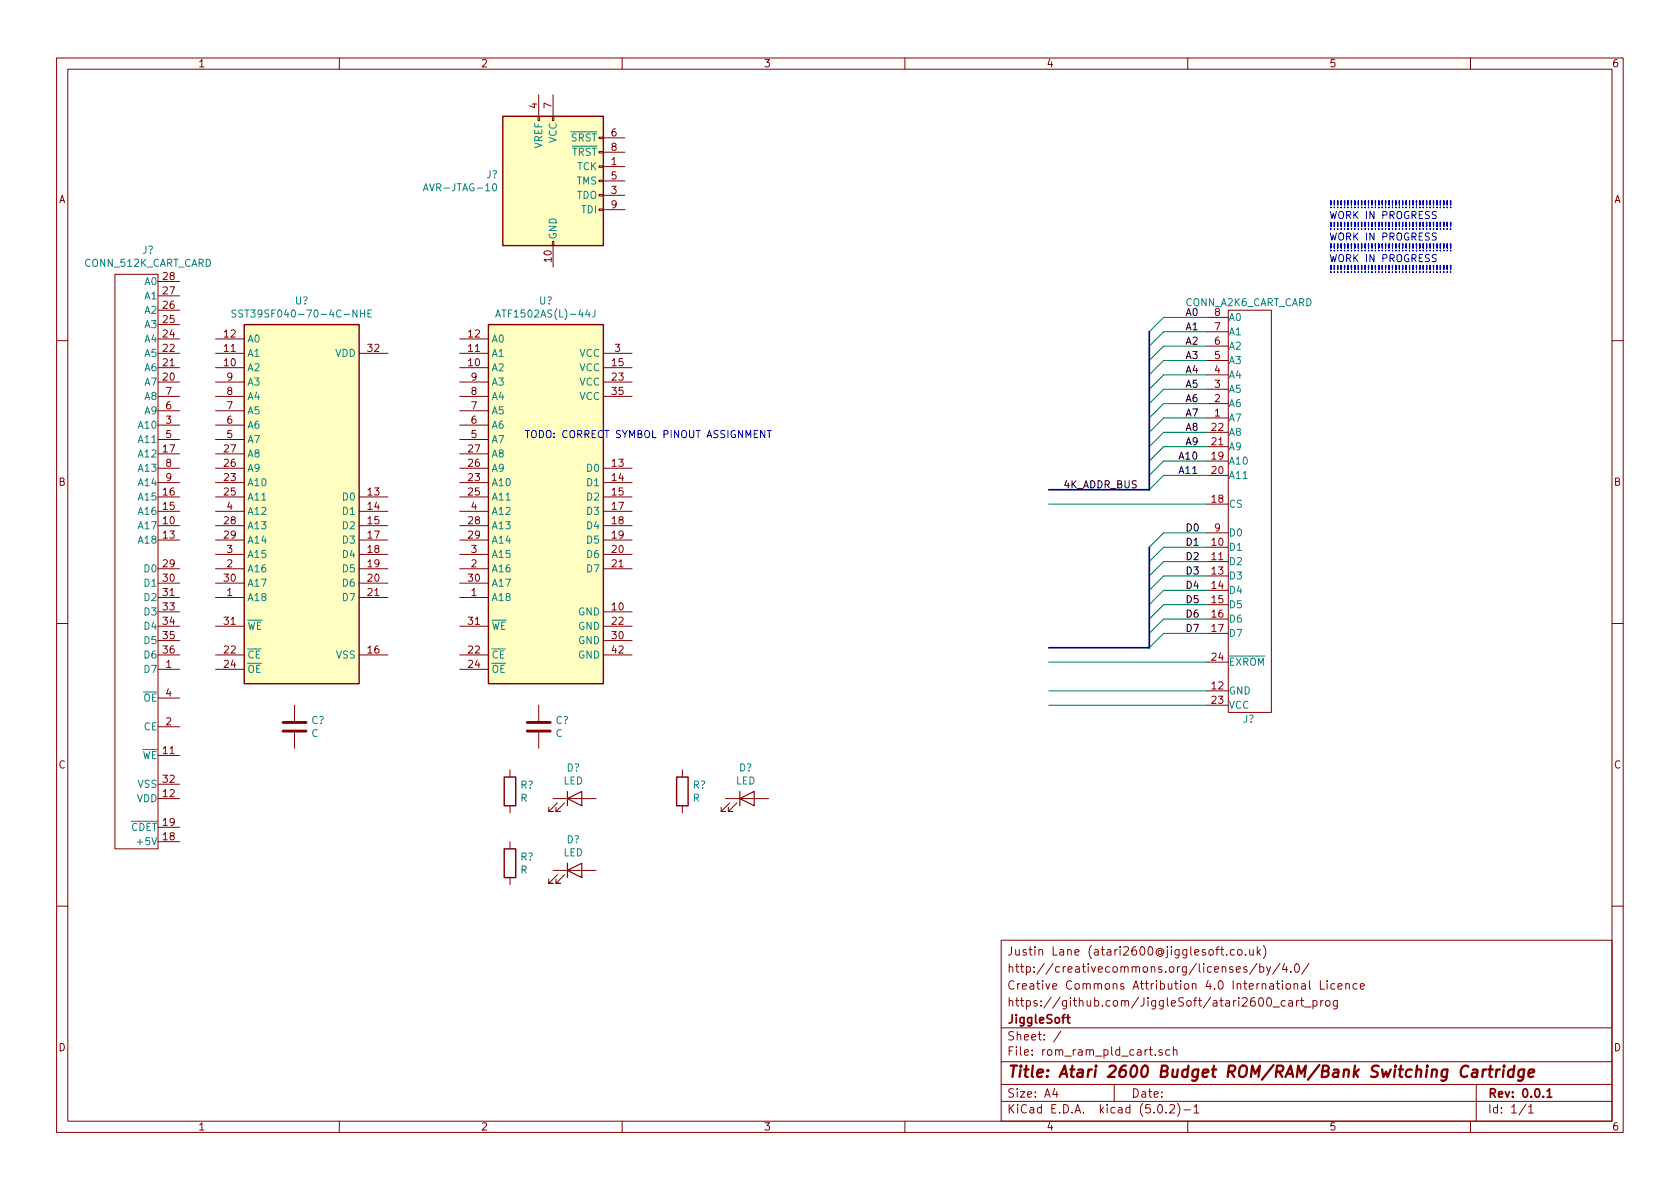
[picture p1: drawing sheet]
<svg xmlns="http://www.w3.org/2000/svg" width="297mm" height="210mm" viewBox="0 0 297 210" stroke-linecap="round" stroke-linejoin="round" font-family="sans-serif">
<g fill="none" stroke="#840000" stroke-width=".18">
<path d="M10 10.3h277v189.9h-277zM12 12.2h273v186.1h-273zM60 10.3v1.9M95.2 16.8v3.8M97.8 16.8v3.8M110 10.3v1.9M160 10.3v1.9M210 10.3v1.9M260 10.3v1.9M95.1 20.6h.3v.7h-.3zM97.7 20.6h.2v.7h-.2zM105.9 37h.8v.2h-.8z"/>
<path d="M105.9 34.4h.8v.3h-.8zM105.9 31.9h.8v.2h-.8zM105.9 29.3h.8v.3h-.8zM105.9 26.8h.8v.2h-.8zM105.9 24.3h.8v.2h-.8zM106.7 29.5h3.8M106.7 34.5h3.8M106.7 32h3.8M106.7 24.4h3.8M106.7 26.9h3.8M106.7 37.1h3.8M20.3 48.5h7.6v101.6h-7.6z"/>
<path d="M27.9 59.9h3.8M27.9 57.4h3.8M27.9 54.9h3.8M27.9 52.3h3.8M27.9 49.8h3.8M38.1 59.9h5.1M81.3 59.9h5.1M97.7 42.7h.2v.7h-.2zM97.8 43.4v3.8M213.4 58.7h3.8M213.4 56.1h3.8M217.2 54.9h7.6v71.1h-7.6z"/>
<path d="M10 60.2h2M27.9 67.6h3.8M27.9 65h3.8M27.9 62.5h3.8M27.9 75.2h3.8M27.9 77.7h3.8M27.9 72.6h3.8M27.9 70.1h3.8M38.1 67.6h5.1M38.1 65h5.1M38.1 62.5h5.1M38.1 75.2h5.1"/>
<path d="M38.1 77.7h5.1M38.1 72.6h5.1M38.1 70.1h5.1M63.5 62.5h5.1M81.3 67.6h5.1M81.3 65h5.1M81.3 62.5h5.1M81.3 75.2h5.1M81.3 77.7h5.1M81.3 72.6h5.1M81.3 70.1h5.1M106.7 67.6h5.1"/>
<path d="M106.7 65h5.1M106.7 62.5h5.1M106.7 70.1h5.1M213.4 73.9h3.8M213.4 71.4h3.8M213.4 79h3.8M213.4 76.4h3.8M213.4 68.8h3.8M213.4 66.3h3.8M213.4 63.7h3.8M213.4 61.2h3.8M285 60.2h2"/>
<path d="M27.9 93h3.8M27.9 95.5h3.8M27.9 90.4h3.8M27.9 87.9h3.8M27.9 80.3h3.8M27.9 82.8h3.8M27.9 85.3h3.8M38.1 93h5.1M38.1 95.5h5.1M38.1 90.4h5.1M38.1 87.9h5.1M38.1 80.3h5.1"/>
<path d="M38.1 82.8h5.1M38.1 85.3h5.1M38.1 98h5.1M63.5 93h5.1M63.5 95.5h5.1M63.5 90.4h5.1M63.5 87.9h5.1M63.5 98h5.1M81.3 93h5.1M81.3 95.5h5.1M81.3 90.4h5.1M81.3 87.9h5.1"/>
<path d="M81.3 80.3h5.1M81.3 82.8h5.1M81.3 85.3h5.1M81.3 98h5.1M106.7 93h5.1M106.7 95.5h5.1M106.7 90.4h5.1M106.7 87.9h5.1M106.7 82.8h5.1M106.7 85.3h5.1M106.7 98h5.1M213.4 96.8h3.8"/>
<path d="M213.4 99.3h3.8M213.4 89.1h3.8M213.4 81.5h3.8M213.4 84.1h3.8M213.4 94.2h3.8M10 110.3h2M27.9 118.4h3.8M27.9 100.6h3.8M27.9 103.1h3.8M27.9 105.7h3.8M27.9 108.2h3.8M27.9 110.7h3.8"/>
<path d="M27.9 113.3h3.8M27.9 115.8h3.8M38.1 118.4h5.1M38.1 100.6h5.1M38.1 103.1h5.1M38.1 105.7h5.1M38.1 110.7h5.1M38.1 115.8h5.1M63.5 100.6h5.1M63.5 103.1h5.1M63.5 105.7h5.1M63.5 115.8h5.1"/>
<path d="M81.3 118.4h5.1M81.3 100.6h5.1M81.3 103.1h5.1M81.3 105.7h5.1M81.3 110.7h5.1M81.3 115.8h5.1M106.7 100.6h5.1M106.7 108.2h5.1M106.7 110.7h5.1M106.7 113.3h5.1M106.7 115.8h5.1M213.4 101.8h3.8"/>
<path d="M213.4 104.4h3.8M213.4 106.9h3.8M213.4 109.5h3.8M213.4 112h3.8M213.4 117.1h3.8M285 110.3h2M27.9 133.6h3.8M27.9 128.5h3.8M27.9 138.7h3.8M27.9 123.4h3.8M52.1 124.7v2.8M52.1 129.5v2.8"/>
<path d="M90.2 136.1v1.3M95.2 124.7v2.8M95.2 129.5v2.8M120.6 136.1v1.3M213.4 122.2h3.8M213.4 124.7h3.8M27.9 141.2h3.8M27.9 148.8h3.8M27.9 146.3h3.8M90.2 142.5v1.3M90.2 148.8v1.3M90.2 155.2v1.3"/>
<path d="M97.8 141.2h7.6M97.8 153.9h7.6M98.6 142l-1.6 1.5h.8h-.8v-.8M98.6 154.7l-1.6 1.5h.8h-.8v-.8M99.8 142l-1.5 1.5h.8h-.8v-.8M99.8 154.7l-1.5 1.5h.8h-.8v-.8M120.6 142.5v1.3M128.3 141.2h7.6M129 142l-1.5 1.5h.8h-.8v-.8M130.3 142l-1.5 1.5h.7h-.7v-.8M10 160.2h2M177 166.3h108v32h-108z"/>
<path d="M215.8 167.9h.6M216 167.4v1.3l.4 .2M216.9 168.8v.1M218.2 168l-.4-.1-.3 .3 .1 .6 .2 .1 .4-.1M218.6 171.4l.7-.1v-.3l-.5-.1-.2 .2 .1 .8h.6M218.9 168l.2-.1 .4 .1v.8l-.2 .1-.4-.1zM220.2 168.8v.1M220.4 171l-.3-.1-.2 .2 .1 .3 .4 .1v.4h-.5M221 167.9v.9l.4 .1 .2-.1M221.6 167.9v1M222.2 170.4l-1.2 1.9M222.3 167.4v1.5"/>
<path d="M222.5 168.3l.4 .6M222.7 171l.5-.1 .2 .3v.6l-.2 .1h-.5M222.7 170.4v1.5M222.9 167.9l-.6 .6M223.4 167.2a1.79 1.79 0 0 1 0 2.3M224 170.9l.3 1M224.2 176.5l.1-.1a.8 .8 0 0 1 .5 .8 .8 .8 0 0 1-.5 .7 1 1 0 0 1-.1-1.4zM224.7 170.9l-.5 1.4-.2 .1M225.1 178.1h1.1M226.3 170.4l-1.3 1.9M227.1 170.4l-.4 1h1M227.2 177l-.4-.1-.3 .3 .1 .6 .2 .1 .4-.1"/>
<path d="M227.5 170.9v1M227.9 177h.5l.1 .9M228.2 171.8v.1M228.5 177.3l-.5 .1a.29 .29 0 0 0-.2 .2 .29 .29 0 0 0 .2 .3l.5-.1M229.1 170.5l.1-.1a.8 .8 0 0 1 .6 .8 .8 .8 0 0 1-.6 .7 1 1 0 0 1-.1-1.4zM229.2 176.9v1M229.7 176.9l-.5 .3M229.9 176.9h.6M230.1 176.4v1.3l.4 .2M230.1 174h.6l.1 .9M230.7 178.1h1.1M230.8 174.3l-.5 .1-.2 .2v.2l.2 .1 .5-.1"/>
<path d="M231.4 170.4l-1.3 1.9M231.5 173.4v1.3l.2 .2M232.2 177l.4-.1 .3 .3-.2 .6h-.5M232.2 176.9v1.5M233.5 173.4v1.5h.7M233.5 176.9v1M233.9 176.9l-.3 .2-.1 .1M234.4 177.1l.2-.2 .5 .2 .1 .5-.2 .2-.4 .1-.2-.1zM234.6 173.4v.2M234.6 173.9v1M236 174l-.4-.1-.3 .3 .1 .6h.6M236.4 176.9v1.2l-.3 .3h-.3"/>
<path d="M236.4 177l-.4-.1-.3 .3 .1 .6 .2 .1 .4-.1M236.6 174.4l.7-.1-.1-.3-.4-.1-.2 .2 .1 .7h.5M237.9 174.1l.3-.2 .3 .1 .1 .9M237.9 173.9v1M239.9 174l-.4-.1-.3 .3 .1 .6 .2 .1 .4-.1M240.5 174.4l.7-.1-.1-.3-.4-.1-.2 .2 .1 .7h.5M285 160.2h2M60 198.3v1.9M110 198.3v1.9M160 198.3v1.9M177 194.8h108M177 191.8h108"/>
<path d="M177 187.8h108M177 181.8h108M186.5 192.5l-.4 1h1M186.8 193v1M187.6 182.3l-1.3 2M197 191.8v3M204.3 186.5v.1M204.8 195.5l.4-.2a.94 .94 0 0 1 0 1.5 .79 .79 0 0 1-.4-1.3zM205.5 185.7l-.4-.1-.2 .2 .1 .2 .5 .2v.3h-.6M206.2 196.7v.1M206.8 195.5l.2-.2h.4l.2 .2 .1 .3-.1 .2-.8 .8h.9M206.8 185.7l-.4-.1-.3 .3 .1 .6 .2 .1 .4-.1"/>
<path d="M207.5 185.7l.2-.1 .4 .1v.9M207.5 185.1v1.5M208.2 195.1a1.71 1.71 0 0 1 0 2.3M209.3 196.3h1.2M210 198.3v1.9M211.1 195.8l.4-.5v1.5M211.1 196.8h.9M260 198.3v1.9M261 191.8v6.5M269.8 195.2l-1.2 2M270.3 195.8l.4-.5v1.5M270.3 196.8h.8"/>
</g>
<path d="M188.6 179.9h.6M188.8 179.4v1.3l.4 .2M273.5 193l.5-.5v1.5M273.5 194h.9" fill="none" stroke="#840000" stroke-width=".3"/>
<g fill="none" stroke="#840000" stroke-width=".41">
<path d="M259.6 188.6a.87 .87 0 0 0-1 0 .87 .87 0 0 0-.3 1 .69 .69 0 0 0 .3 .8 .69 .69 0 0 0 .8-.1M260.4 189.2h.8l-.1 1.2M261.2 189.6l-.7 .1a.4 .4 0 0 0-.3 .3 .4 .4 0 0 0 .3 .4l.6-.1M262.2 189.1l-.1 1.3M262.8 189.1a.55 .55 0 0 0-.6 .4M263.2 189.1h.8M263.6 188.4l-.3 1.8 .1 .1 .4 .1M264.6 189.1l-.1 1.3M265.2 189.1a.55 .55 0 0 0-.6 .4M265.9 189.1l-.2 1.3M265.9 188.4v.2l.1-.1-.1-.1v.2M267.7 189.2a.68 .68 0 0 0-1 .3l-.1 .6 .2 .2 .1 .1 .6-.1"/>
<path d="M267.8 188.4l-.3 2M269.5 189.1l-.2 1.6a.6 .6 0 0 1-.9 .3M269.5 189.2a.73 .73 0 0 0-.9 .1l-.2 .8 .1 .2 .3 .1 .5-.1M270.3 189.8l.9-.2v-.4l-.6-.1-.3 .3v.9l.2 .1 .6-.1"/>
</g>
<g fill="#ffffc2" stroke="#ffffc2" stroke-width=".18">
<path d="M43.2 57.4h20.3v63.5h-20.3z"/>
<path d="M86.4 57.4h20.3v63.5h-20.3z"/>
<path d="M88.9 20.6h17.8v22.8h-17.8z"/>
</g>
<path d="M88.9 20.6h17.8v22.8h-17.8zM43.2 57.4h20.3v63.5h-20.3zM86.4 57.4h20.3v63.5h-20.3zM89.2 137.4h2v5.1h-2zM119.6 137.4h2.1v5.1h-2.1zM89.2 150.1h2v5.1h-2z" fill="none" stroke="#840000" stroke-width=".25"/>
<path d="M74.9 33.8l.4-1.3 .4 1.3M75 33.4h.6M87.2 32.6l.2-.1a.67 .67 0 0 1 .4 .6 .67 .67 0 0 1-.4 .7l-.3-.5zM41.7 54.9l-.5-.1-.2 .1v.4l.6 .2 .1 .3-.2 .3-.5-.1M42.9 54.9l-.5-.1-.2 .3 .1 .3 .6 .2v.4l-.2 .1-.5-.1M63.7 55.4h.8M64.5 54.8v1.3M65 55.4h.5M65.7 54.8h-.7v1.3h.7M87.7 56.1l.4-1.3 .4 1.3M87.8 55.7h.6M105.2 54.8v.9a.39 .39 0 0 1-.5 .4" fill="none" stroke="#008484" stroke-width=".18"/>
<path d="M50 129.3h4.1M50 127.8h4.1M93.2 129.3h4.1M93.2 127.8h4.1" fill="none" stroke="#840000" stroke-width=".51"/>
<path d="M100.3 139.9v2.6M130.8 139.9v2.6M100.3 141.2l2.6-1.3v2.6zM100.3 153.9l2.6-1.3v2.6zM100.3 152.6v2.6M130.8 141.2l2.5-1.3v2.6z" fill="none" stroke="#840000" stroke-width=".2"/>
<g fill="none" stroke="#0000c2" stroke-width=".18">
<path d="M253.5 36.6v.1M253.5 35.5v.8M253.5 39.3v.8M253.9 37.5l-.4-.1-.2 .1-.1 .2 .1 .2 .5 .2 .1 .3-.2 .3-.5-.1M254.1 36.6v.1M254.1 35.5v.8M254.1 39.3v.8M254.7 36.6v.1M254.7 35.5v.8M254.7 39.3v.8M255.3 36.6v.1M255.3 35.5v.8"/>
<path d="M255.3 39.3v.8M255.9 36.6v.1M255.9 35.5v.8M255.9 39.3v.8M256.5 36.6v.1M256.5 35.5v.8M256.5 39.3v.8M253.5 40.4v.2M253.5 44.2v.2M253.5 43.1v.8M253.5 48.1v.1M253.5 46.9v.8"/>
<path d="M253.9 41.3l-.4-.1-.2 .1-.1 .2 .1 .3 .5 .1 .1 .3-.2 .3-.5-.1M253.9 45.1l-.4-.1-.2 .1-.1 .3 .1 .2 .5 .1 .1 .3-.2 .3-.5-.1M254.1 40.4v.2M254.1 44.2v.2M254.1 43.1v.8M254.1 48.1v.1M254.1 46.9v.8M254.7 40.4v.2M254.7 44.2v.2M254.7 43.1v.8M254.7 48.1v.1M254.7 46.9v.8"/>
<path d="M255.3 40.4v.2M255.3 44.2v.2M255.3 43.1v.8M255.3 48.1v.1M255.3 46.9v.8M255.9 40.4v.2M255.9 44.2v.2M255.9 43.1v.8M255.9 48.1v.1M255.9 46.9v.8M256.5 40.4v.2M256.5 44.2v.2"/>
<path d="M256.5 43.1v.8M256.5 48.1v.1M256.5 46.9v.8M135.7 76.1h.7M136 76.1v1.3"/>
</g>
<g fill="none" stroke="#008400" stroke-width=".18">
<path d="M213.4 56.1h-7.7l-2.5 2.6M213.4 58.7h-7.7l-2.5 2.5M213.4 61.2h-7.7l-2.5 2.5M213.4 63.7h-7.7l-2.5 2.6M213.4 66.3h-7.7l-2.5 2.5M213.4 68.8h-7.7l-2.5 2.6M213.4 71.4h-7.7l-2.5 2.5M213.4 73.9h-7.7l-2.5 2.5M213.4 76.4h-7.7l-2.5 2.6M213.4 79h-7.7l-2.5 2.5M185.4 89.1h28M213.4 81.5h-7.7l-2.5 2.6"/>
<path d="M213.4 84.1h-7.7l-2.5 2.5M213.4 94.2h-7.7l-2.5 2.6M213.4 96.8h-7.7l-2.5 2.5M213.4 99.3h-7.7l-2.5 2.5M185.4 117.1h28M213.4 101.8h-7.7l-2.5 2.6M213.4 104.4h-7.7l-2.5 2.5M213.4 106.9h-7.7l-2.5 2.6M213.4 109.5h-7.7l-2.5 2.5M213.4 112h-7.7l-2.5 2.5M185.4 122.2h28M185.4 124.7h28"/>
</g>
<path d="M203.2 58.7v27.9h-17.8M203.2 96.8v17.7h-17.8" fill="none" stroke="#000084" stroke-width=".3"/>
<text font-size="2.8" fill="#840000" x="178" y="190.5">Title: Atari 2600 Budget ROM/RAM/Bank Switching Cartridge</text>
<g font-size="2.1" fill="#840000">
<text x="178" y="172">http://creativecommons.org/licenses/by/4.0/</text>
<text x="178" y="169">Justin Lane (atari2600@jigglesoft.co.uk)</text>
<text x="178" y="178">https://github.com/JiggleSoft/atari2600_cart_prog</text>
<text x="178" y="175">Creative Commons Attribution 4.0 International Licence</text>
<text x="178" y="184">Sheet: /</text>
<text x="178" y="181">JiggleSoft</text>
<text x="178" y="186.7">File: rom_ram_pld_cart.sch</text>
<text x="178" y="196.9">KiCad E.D.A. kicad (5.0.2)-1</text>
<text x="178" y="194.1">Size: A4</text>
<text x="200" y="194.1">Date:</text>
<text x="263" y="194.1">Rev: 0.0.1</text>
<text x="263" y="196.9">Id: 1/1</text>
</g>
<g font-size="1.8" fill="#840000">
<text x="35" y="11.9">1</text>
<text x="85" y="11.9">2</text>
<text x="135" y="11.9">3</text>
<text x="185" y="11.9">4</text>
<text x="235" y="11.9">5</text>
<text x="285" y="11.9">6</text>
<text x="95" y="19.1" transform="rotate(-90 95 19.1)">4</text>
<text x="97.5" y="19.1" transform="rotate(-90 97.5 19.1)">7</text>
<text x="108.1" y="29.2">1</text>
<text x="108.1" y="24.1">6</text>
<text x="108.1" y="26.7">8</text>
<text x="10.4" y="35.9">A</text>
<text x="108.1" y="34.3">3</text>
<text x="108.1" y="31.7">5</text>
<text x="285.4" y="35.9">A</text>
<text x="108.1" y="36.8">9</text>
<text x="97.5" y="46.3" transform="rotate(-90 97.5 46.3)">10</text>
<text x="28.9" y="52.1">27</text>
<text x="28.9" y="49.5">28</text>
<text x="28.9" y="59.7">24</text>
<text x="28.9" y="57.1">25</text>
<text x="28.9" y="54.6">26</text>
<text x="39.7" y="59.7">12</text>
<text x="82.9" y="59.7">12</text>
<text x="214.8" y="58.4">7</text>
<text x="28.9" y="64.8">21</text>
<text x="28.9" y="62.2">22</text>
<text x="39.7" y="64.8">10</text>
<text x="39.7" y="62.2">11</text>
<text x="65.1" y="62.2">32</text>
<text x="82.9" y="64.8">10</text>
<text x="82.9" y="62.2">11</text>
<text x="108.3" y="64.8">15</text>
<text x="108.7" y="62.2">3</text>
<text x="214.8" y="63.5">5</text>
<text x="214.8" y="61">6</text>
<text x="28.9" y="67.3">20</text>
<text x="29.4" y="69.8">7</text>
<text x="40.2" y="69.8">8</text>
<text x="40.2" y="67.3">9</text>
<text x="83.3" y="69.8">8</text>
<text x="83.3" y="67.3">9</text>
<text x="108.3" y="67.3">23</text>
<text x="108.3" y="69.8">35</text>
<text x="214.8" y="71.1">2</text>
<text x="214.8" y="68.6">3</text>
<text x="214.8" y="66">4</text>
<text x="29.4" y="74.9">3</text>
<text x="29.4" y="77.5">5</text>
<text x="29.4" y="72.4">6</text>
<text x="40.2" y="77.5">5</text>
<text x="40.2" y="74.9">6</text>
<text x="40.2" y="72.4">7</text>
<text x="83.3" y="77.5">5</text>
<text x="83.3" y="74.9">6</text>
<text x="83.3" y="72.4">7</text>
<text x="214.3" y="76.2">22</text>
<text x="214.8" y="73.7">1</text>
<text x="28.9" y="80">17</text>
<text x="29.4" y="82.5">8</text>
<text x="39.7" y="82.5">26</text>
<text x="39.7" y="80">27</text>
<text x="82.9" y="82.5">26</text>
<text x="82.9" y="80">27</text>
<text x="108.3" y="82.5">13</text>
<text x="214.3" y="81.3">19</text>
<text x="214.3" y="83.8">20</text>
<text x="214.3" y="78.7">21</text>
<text x="10.4" y="85.9">B</text>
<text x="28.9" y="87.6">16</text>
<text x="29.4" y="85.1">9</text>
<text x="39.7" y="85.1">23</text>
<text x="39.7" y="87.6">25</text>
<text x="65.1" y="87.6">13</text>
<text x="82.9" y="85.1">23</text>
<text x="82.9" y="87.6">25</text>
<text x="108.3" y="85.1">14</text>
<text x="108.3" y="87.6">15</text>
<text x="214.3" y="88.9">18</text>
<text x="285.4" y="85.9">B</text>
<text x="28.9" y="92.7">10</text>
<text x="28.9" y="95.2">13</text>
<text x="28.9" y="90.2">15</text>
<text x="39.7" y="92.7">28</text>
<text x="39.7" y="95.2">29</text>
<text x="40.2" y="90.2">4</text>
<text x="65.1" y="90.2">14</text>
<text x="65.1" y="92.7">15</text>
<text x="65.1" y="95.2">17</text>
<text x="82.9" y="92.7">28</text>
<text x="82.9" y="95.2">29</text>
<text x="83.3" y="90.2">4</text>
<text x="108.3" y="90.2">17</text>
<text x="108.3" y="92.7">18</text>
<text x="108.3" y="95.2">19</text>
<text x="214.8" y="94">9</text>
<text x="28.9" y="100.3">29</text>
<text x="40.2" y="100.3">2</text>
<text x="40.2" y="97.8">3</text>
<text x="65.1" y="97.8">18</text>
<text x="65.1" y="100.3">19</text>
<text x="83.3" y="100.3">2</text>
<text x="83.3" y="97.8">3</text>
<text x="108.3" y="97.8">20</text>
<text x="108.3" y="100.3">21</text>
<text x="214.3" y="96.5">10</text>
<text x="214.3" y="99.1">11</text>
<text x="214.3" y="101.6">13</text>
<text x="28.9" y="102.9">30</text>
<text x="28.9" y="105.4">31</text>
<text x="28.9" y="107.9">33</text>
<text x="39.7" y="102.9">30</text>
<text x="40.2" y="105.4">1</text>
<text x="65.1" y="102.9">20</text>
<text x="65.1" y="105.4">21</text>
<text x="82.9" y="102.9">30</text>
<text x="83.3" y="105.4">1</text>
<text x="108.3" y="107.9">10</text>
<text x="214.3" y="104.1">14</text>
<text x="214.3" y="106.7">15</text>
<text x="28.9" y="110.5">34</text>
<text x="28.9" y="113">35</text>
<text x="39.7" y="110.5">31</text>
<text x="82.9" y="110.5">31</text>
<text x="108.3" y="110.5">22</text>
<text x="108.3" y="113">30</text>
<text x="214.3" y="109.2">16</text>
<text x="214.3" y="111.8">17</text>
<text x="28.9" y="115.6">36</text>
<text x="29.4" y="118.1">1</text>
<text x="39.7" y="115.6">22</text>
<text x="39.7" y="118.1">24</text>
<text x="65.1" y="115.6">16</text>
<text x="82.9" y="115.6">22</text>
<text x="82.9" y="118.1">24</text>
<text x="108.3" y="115.6">42</text>
<text x="214.3" y="116.8">24</text>
<text x="29.4" y="123.2">4</text>
<text x="214.3" y="121.9">12</text>
<text x="214.3" y="124.5">23</text>
<text x="29.4" y="128.3">2</text>
<text x="10.4" y="135.9">C</text>
<text x="28.9" y="133.3">11</text>
<text x="285.4" y="135.9">C</text>
<text x="28.9" y="141">12</text>
<text x="28.9" y="138.4">32</text>
<text x="28.9" y="148.6">18</text>
<text x="28.9" y="146">19</text>
<text x="10.4" y="185.9">D</text>
<text x="285.4" y="185.9">D</text>
<text x="35" y="199.9">1</text>
<text x="85" y="199.9">2</text>
<text x="135" y="199.9">3</text>
<text x="185" y="199.9">4</text>
<text x="235" y="199.9">5</text>
<text x="285" y="199.9">6</text>
</g>
<g font-size="1.8" fill="#008484">
<text x="95.9" y="26.3" transform="rotate(-90 95.9 26.3)">VREF</text>
<text x="98.4" y="25.3" transform="rotate(-90 98.4 25.3)">VCC</text>
<text x="100.9" y="25">SRST</text>
<text x="101" y="27.6">TRST</text>
<text x="75.6" y="33.8">AVR-JTAG-10</text>
<text x="86" y="31.5">J?</text>
<text x="101.9" y="35.2">TDO</text>
<text x="101.9" y="32.6">TMS</text>
<text x="102" y="30.1">TCK</text>
<text x="102.8" y="37.7">TDI</text>
<text x="15" y="47.2">CONN_512K_CART_CARD</text>
<text x="25.2" y="44.9">J?</text>
<text x="98.4" y="42.4" transform="rotate(-90 98.4 42.4)">GND</text>
<text x="25.7" y="53">A1</text>
<text x="25.7" y="50.4">A0</text>
<text x="52.2" y="53.8">U?</text>
<text x="95.4" y="53.8">U?</text>
<text x="25.7" y="58">A3</text>
<text x="25.7" y="55.5">A2</text>
<text x="43.2" y="56.2">SST39SF040-70-4C-NHE</text>
<text x="88.7" y="56.2">ATF1502AS(L)-44J</text>
<text x="209.5" y="54.1">CONN_A2K6_CART_CARD</text>
<text x="214.8" y="55.9">8</text>
<text x="217.2" y="59.3">A1</text>
<text x="217.2" y="56.8">A0</text>
<text x="25.7" y="65.7">A6</text>
<text x="25.7" y="63.1">A5</text>
<text x="25.7" y="60.6">A4</text>
<text x="43.7" y="65.7">A2</text>
<text x="43.7" y="63.1">A1</text>
<text x="43.7" y="60.6">A0</text>
<text x="59.3" y="63.1">VDD</text>
<text x="86.9" y="65.7">A2</text>
<text x="86.9" y="63.1">A1</text>
<text x="86.9" y="60.6">A0</text>
<text x="102.4" y="65.7">VCC</text>
<text x="102.4" y="63.1">VCC</text>
<text x="217.2" y="64.4">A3</text>
<text x="217.2" y="61.8">A2</text>
<text x="25.7" y="68.2">A7</text>
<text x="25.7" y="70.7">A8</text>
<text x="43.7" y="70.7">A4</text>
<text x="43.7" y="68.2">A3</text>
<text x="86.9" y="70.7">A4</text>
<text x="86.9" y="68.2">A3</text>
<text x="102.4" y="68.2">VCC</text>
<text x="102.4" y="70.7">VCC</text>
<text x="217.2" y="69.5">A5</text>
<text x="217.2" y="66.9">A4</text>
<text x="24.7" y="75.8">A10</text>
<text x="25.7" y="73.3">A9</text>
<text x="43.7" y="75.8">A6</text>
<text x="43.7" y="73.3">A5</text>
<text x="86.9" y="75.8">A6</text>
<text x="86.9" y="73.3">A5</text>
<text x="217.2" y="74.5">A7</text>
<text x="217.2" y="72">A6</text>
<text x="217.2" y="77.1">A8</text>
<text x="24.7" y="80.9">A12</text>
<text x="24.7" y="78.4">A11</text>
<text x="24.7" y="83.4">A13</text>
<text x="43.7" y="83.4">A9</text>
<text x="43.7" y="80.9">A8</text>
<text x="43.7" y="78.4">A7</text>
<text x="86.9" y="83.4">A9</text>
<text x="86.9" y="80.9">A8</text>
<text x="86.9" y="78.4">A7</text>
<text x="103.9" y="83.4">D0</text>
<text x="217.2" y="82.2">A10</text>
<text x="217.2" y="79.6">A9</text>
<text x="24.7" y="88.5">A15</text>
<text x="24.7" y="86">A14</text>
<text x="43.7" y="86">A10</text>
<text x="43.7" y="88.5">A11</text>
<text x="60.7" y="88.5">D0</text>
<text x="86.9" y="86">A10</text>
<text x="86.9" y="88.5">A11</text>
<text x="103.9" y="86">D1</text>
<text x="103.9" y="88.5">D2</text>
<text x="217.2" y="89.8">CS</text>
<text x="217.2" y="84.7">A11</text>
<text x="24.7" y="93.6">A17</text>
<text x="24.7" y="91.1">A16</text>
<text x="43.7" y="93.6">A13</text>
<text x="43.7" y="91.1">A12</text>
<text x="60.7" y="91.1">D1</text>
<text x="60.7" y="93.6">D2</text>
<text x="86.9" y="93.6">A13</text>
<text x="86.9" y="91.1">A12</text>
<text x="103.9" y="91.1">D3</text>
<text x="103.9" y="93.6">D4</text>
<text x="217.2" y="94.9">D0</text>
<text x="24.7" y="96.1">A18</text>
<text x="25.7" y="101.2">D0</text>
<text x="43.7" y="101.2">A16</text>
<text x="43.7" y="96.1">A14</text>
<text x="43.7" y="98.7">A15</text>
<text x="60.7" y="96.1">D3</text>
<text x="60.7" y="98.7">D4</text>
<text x="60.7" y="101.2">D5</text>
<text x="86.9" y="101.2">A16</text>
<text x="86.9" y="96.1">A14</text>
<text x="86.9" y="98.7">A15</text>
<text x="103.9" y="96.1">D5</text>
<text x="103.9" y="98.7">D6</text>
<text x="103.9" y="101.2">D7</text>
<text x="217.2" y="97.4">D1</text>
<text x="217.2" y="99.9">D2</text>
<text x="25.7" y="103.8">D1</text>
<text x="25.7" y="106.3">D2</text>
<text x="43.7" y="106.3">A18</text>
<text x="43.7" y="103.8">A17</text>
<text x="60.7" y="103.8">D6</text>
<text x="60.7" y="106.3">D7</text>
<text x="86.9" y="106.3">A18</text>
<text x="86.9" y="103.8">A17</text>
<text x="217.2" y="102.5">D3</text>
<text x="217.2" y="105">D4</text>
<text x="217.2" y="107.6">D5</text>
<text x="25.7" y="108.8">D3</text>
<text x="25.7" y="111.4">D4</text>
<text x="25.7" y="113.9">D5</text>
<text x="43.7" y="111.4">WE</text>
<text x="86.9" y="111.4">WE</text>
<text x="102.2" y="108.8">GND</text>
<text x="102.2" y="111.4">GND</text>
<text x="102.2" y="113.9">GND</text>
<text x="217.2" y="110.1">D6</text>
<text x="217.2" y="112.6">D7</text>
<text x="25.7" y="119">D7</text>
<text x="25.7" y="116.5">D6</text>
<text x="43.7" y="116.5">CE</text>
<text x="43.7" y="119">OE</text>
<text x="59.5" y="116.5">VSS</text>
<text x="86.9" y="116.5">CE</text>
<text x="86.9" y="119">OE</text>
<text x="102.2" y="116.5">GND</text>
<text x="217.2" y="117.7">EXROM</text>
<text x="25.3" y="124.1">OE</text>
<text x="217.2" y="122.8">GND</text>
<text x="217.2" y="125.3">VCC</text>
<text x="25.5" y="129.2">CE</text>
<text x="55.1" y="128">C?</text>
<text x="55.1" y="130.3">C</text>
<text x="98.2" y="128">C?</text>
<text x="98.2" y="130.3">C</text>
<text x="219.8" y="127.8">J?</text>
<text x="25.1" y="134.2">WE</text>
<text x="100.2" y="136.4">D?</text>
<text x="130.7" y="136.4">D?</text>
<text x="24.2" y="141.9">VDD</text>
<text x="24.4" y="139.3">VSS</text>
<text x="92" y="139.5">R?</text>
<text x="92" y="141.8">R</text>
<text x="99.6" y="138.7">LED</text>
<text x="122.5" y="139.5">R?</text>
<text x="122.5" y="141.8">R</text>
<text x="130.1" y="138.7">LED</text>
<text x="23.1" y="146.9">CDET</text>
<text x="24.7" y="149.5">+5V</text>
<text x="100.2" y="149.1">D?</text>
<text x="92" y="152.2">R?</text>
<text x="92" y="154.5">R</text>
<text x="99.6" y="151.4">LED</text>
</g>
<g font-size="1.8" fill="#0000c2">
<text x="234.9" y="36.8">!!!!!!!!!!!!!!!!!!!!!!!!!!!!!!!!!!!!</text>
<text x="234.9" y="38.7">WORK IN PROGRESS</text>
<text x="234.9" y="40.6">!!!!!!!!!!!!!!!!!!!!!!!!!!!!!!!!!!!!</text>
<text x="234.9" y="42.5">WORK IN PROGRESS</text>
<text x="234.9" y="44.4">!!!!!!!!!!!!!!!!!!!!!!!!!!!!!!!!!!!!</text>
<text x="234.9" y="46.3">WORK IN PROGRESS</text>
<text x="234.9" y="48.3">!!!!!!!!!!!!!!!!!!!!!!!!!!!!!!!!!!!!</text>
<text x="92.7" y="77.5">TODO: CORRECT SYMBOL PINOUT ASSIGNMENT</text>
</g>
<g font-size="1.8">
<text x="209.5" y="55.9">A0</text>
<text x="209.5" y="58.4">A1</text>
<text x="209.5" y="61">A2</text>
<text x="209.5" y="63.5">A3</text>
<text x="209.5" y="66">A4</text>
<text x="209.5" y="68.6">A5</text>
<text x="209.5" y="71.1">A6</text>
<text x="209.5" y="73.7">A7</text>
<text x="209.5" y="76.2">A8</text>
<text x="208.3" y="81.3">A10</text>
<text x="208.3" y="83.8">A11</text>
<text x="209.5" y="78.7">A9</text>
<text x="188" y="86.4">4K_ADDR_BUS</text>
<text x="209.5" y="94">D0</text>
<text x="209.5" y="96.5">D1</text>
<text x="209.5" y="99.1">D2</text>
<text x="209.5" y="101.6">D3</text>
<text x="209.5" y="104.1">D4</text>
<text x="209.5" y="106.7">D5</text>
<text x="209.5" y="109.2">D6</text>
<text x="209.5" y="111.8">D7</text>
</g>
</svg>
